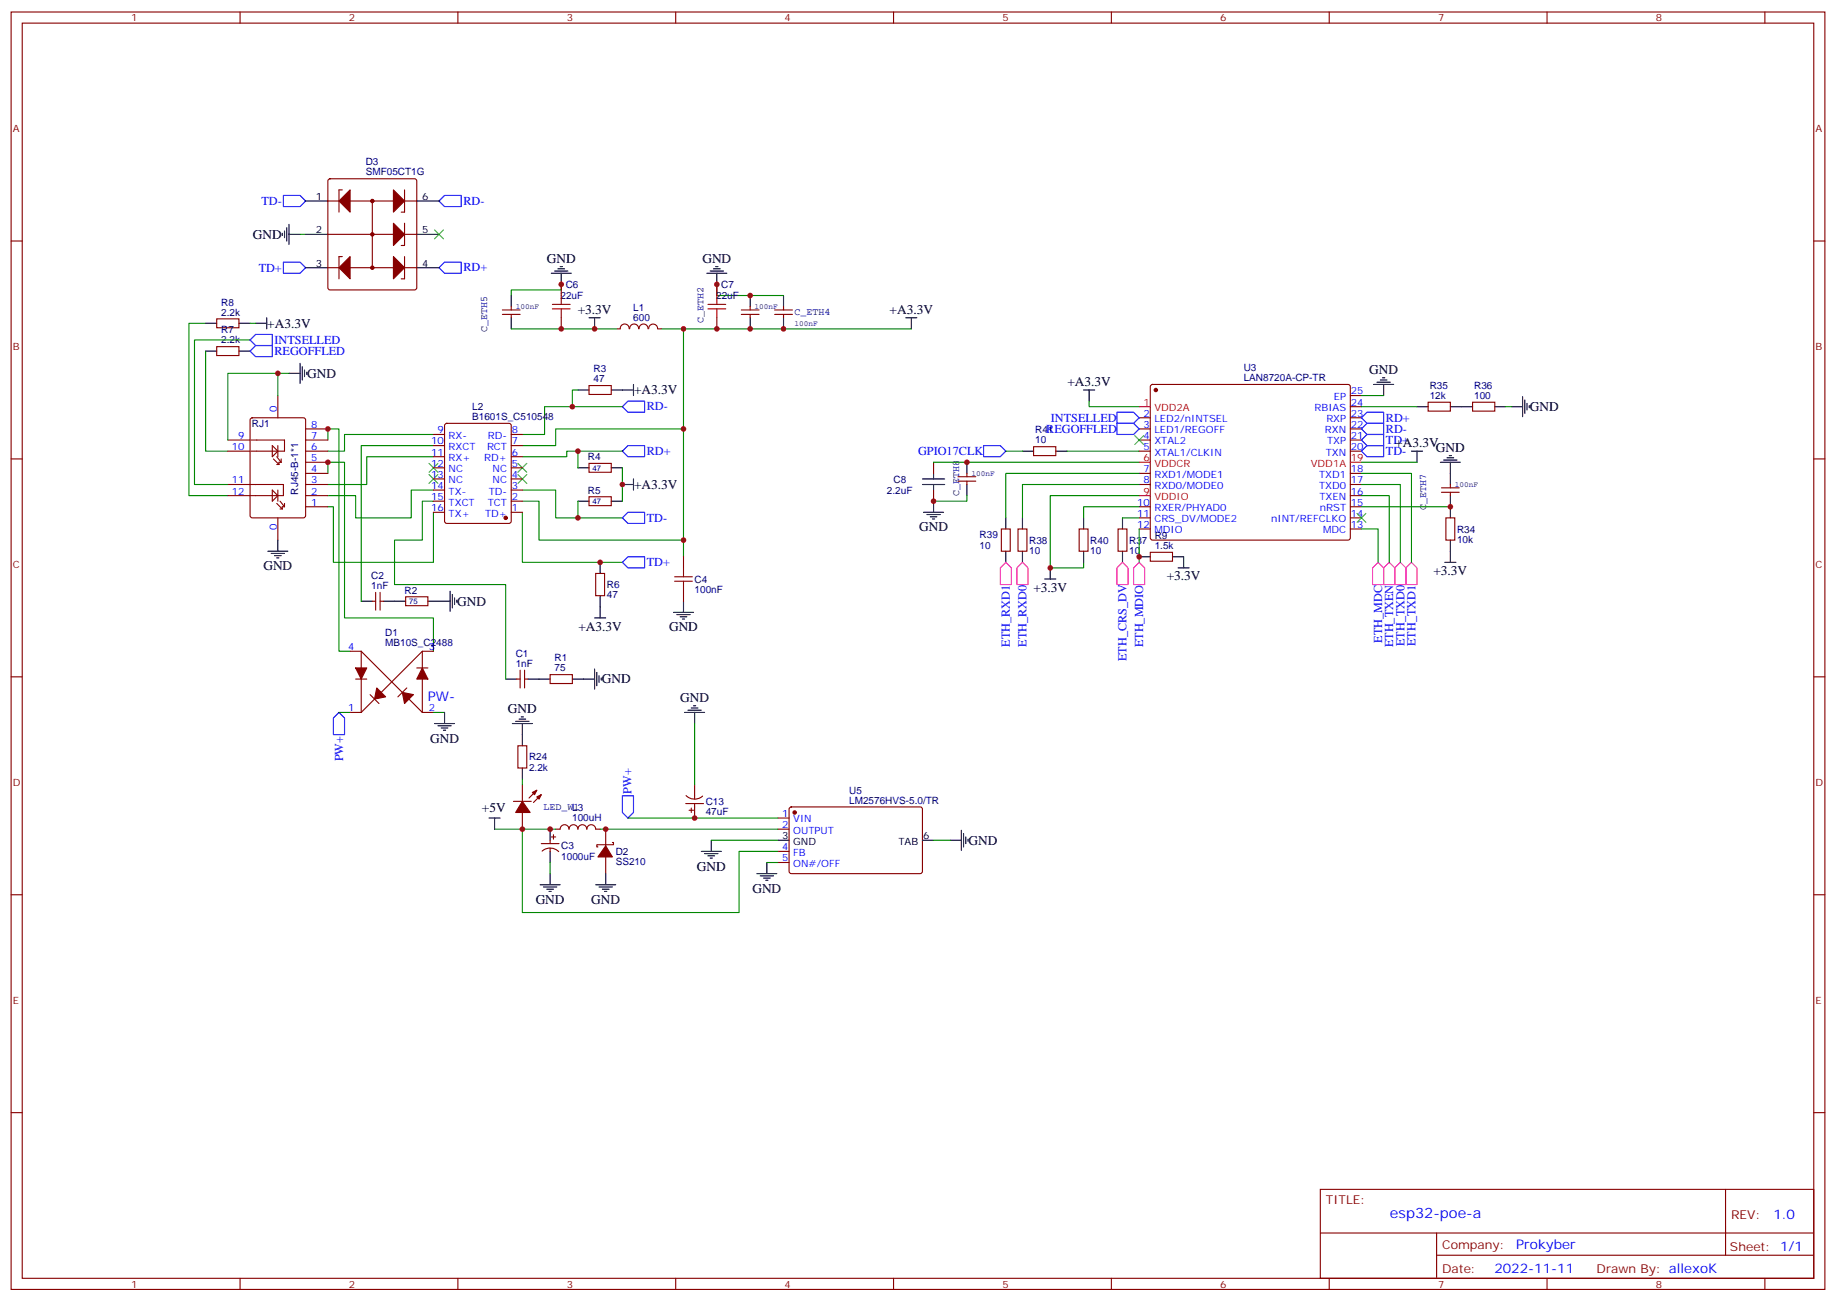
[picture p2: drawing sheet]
<svg xmlns="http://www.w3.org/2000/svg" width="583mm" height="413mm" viewBox="0 0 583 413" stroke-linecap="round" stroke-linejoin="round" font-family="sans-serif">
<g fill="none" stroke="#870000" stroke-width=".35">
<path d="M3.5 3.8h575.8v405.4h-575.8zM7.1 7.3h568.6v398.3h-568.6zM76.2 3.8v3.5M145.3 3.8v3.5M214.5 3.8v3.5M283.6 3.8v3.5M352.8 3.8v3.5M421.9 3.8v3.5M491.1 3.8v3.5M560.2 3.8v3.5M3.5 76.5h3.6M575.7 76.5h3.6"/>
<path d="M245.9 98.4h5.6M245.9 99.8h5.6M248.7 97.3v1.1M248.7 99.8v1M68.8 101.2h7v2.8h-7zM68.8 110h7v2.8h-7zM3.5 145.6h3.6M575.7 145.6h3.6M3.5 214.8h3.6M575.7 214.8h3.6M3.5 283.9h3.6M575.7 283.9h3.6"/>
<path d="M3.5 353.1h3.6M575.7 353.1h3.6M419.1 377.4h156.6v28.2h-156.6zM547.7 377.4v20.9M419.1 391.2h156.5M456 398.3h119.6M456 391.2v14.2M76.2 405.6v3.6M145.3 405.6v3.6M214.5 405.6v3.6M283.6 405.6v3.6M352.8 405.6v3.6"/>
<path d="M421.9 405.6v3.6M491.1 405.6v3.6M560.2 405.6v3.6"/>
</g>
<path d="M95.2 74.4h1.8M65.3 102.6h-5.3v54.7h12.3M65.3 111.4v31.8h7M209.9 104.4h79.4" fill="none" stroke="#008700" stroke-width=".35"/>
<g fill="none" stroke="#000" stroke-width=".35">
<path d="M89.6 74v.7M90.3 73.3v2.1M91 72.2v4.3M91.7 74.4h3.5M91.7 71.2v6.3M248.7 93.8v3.5M65.3 102.6h3.5M65.3 111.4h3.5M75.8 102.6h3.6M75.8 111.4h3.6M91.7 118.5h3.5M95.2 115.3v6.3"/>
<path d="M96 116.3v4.3M96.7 117.4v2.1M97.4 118.1v.7M248.7 100.8v3.6"/>
</g>
<path d="M90 62h5.2l1.8 1.8-1.8 1.7h-5.2zM141.1 62h5.3v3.5h-5.3l-1.8-1.7zM90 83.2h5.2l1.8 1.7-1.8 1.8h-5.2zM139.3 84.9l1.8-1.7h5.3v3.5h-5.3z" fill="none" stroke="#00f" stroke-width=".35"/>
<path d="M104.3 56.9l.5-.2h26.8l.5 .2 .2 .5v33.9l-.2 .5-.5 .2h-26.8l-.5-.2-.2-.5v-33.9z" fill="#fff" stroke="#870000" stroke-width=".35"/>
<g fill="none" stroke="#000" stroke-width=".35">
<path d="M97 63.8h7.1M97 74.4h7.1M132.3 63.8h7M132.3 74.4h7M97 84.9h7.1M132.3 84.9h7M162.3 93.8v3.5M175 86.7h6.3M176 86h4.3M177.1 85.3h2.1M177.8 84.6h.7M178.2 86.7v3.5"/>
<path d="M224.4 86.7h6.3M225.4 86h4.3M226.5 85.3h2.1M227.2 84.6h.7M227.5 86.7v3.5M238.1 93.8v3.5M81.1 102.6h3.6M84.7 100.8v3.6M162.3 100.8v3.6M187 100.8h3.5M188.7 100.8v3.6M238.1 100.8v3.6"/>
<path d="M287.5 100.8h3.5M289.3 100.8v3.6M438.9 119.9h.7M183.4 123.8h3.6M194 123.8h7.1M201.1 122v3.5M344 123.8h3.5M345.7 123.8v3.5M436 122h6.4M437.1 121.3h4.2M438.1 120.6h2.2M439.2 122v3.5"/>
<path d="M449.8 129h3.5M460.4 129h7M474.5 129h3.5M479.8 129h3.5M483.3 125.9v6.3M484 126.9v4.3M484.7 128v2.1M485.4 128.7v.7M183.4 159h3.6M183.4 148.4h3.6M194 159h3.6M194 148.4h3.6"/>
<path d="M197.6 153.7h3.5M201.1 152v3.5M292.8 153.7h7.1M292.8 152h7.1M296.3 150.2v1.8M296.3 153.7v1.8M296.3 159v3.6M306.9 146.7v3.5M306.9 153.7v3.6M324.6 143.2h3.5M335.1 143.2h3.6M448 143.2h3.6"/>
<path d="M449.8 143.2v3.5M457.2 146.7h6.3M458.3 146h4.2M459.3 145.3h2.1M460 144.6h.7M460.4 146.7v7M460.4 157.3v7M85 174.9h6.4M86.1 175.6h4.2M87.1 176.3h2.2M87.8 177h.7M88.2 171.4v3.5"/>
<path d="M190.5 178.4v3.6M293.2 162.6h6.3M294.2 163.3h4.2M295.3 164h2.1M296 164.7h.7M319.3 164.3v3.6M319.3 174.9v3.5M324.6 164.3v3.6M324.6 174.9v3.5M344 164.3v3.6M344 174.9v3.5M356.3 164.3v3.6"/>
<path d="M356.3 174.9v3.5M361.6 176.7h3.5M372.2 176.7h3.5v3.5M458.6 178.4h3.5M460.4 171.4v7M114.7 190.8h3.5M121.7 190.8h7.1M135.8 190.8h7.1M142.9 187.6v6.4M143.6 188.7v4.2M144.3 189.7v2.1M145 190.4v.7"/>
<path d="M188.7 196.1h3.6M190.5 189v7.1M213.8 194.3h6.3M214.8 195h4.3M215.9 195.7h2.1M216.6 196.4h.7M217 190.8v3.5M331.6 183.7h3.5M333.4 180.2v3.5M373.9 180.2h3.6M160.5 215.5h3.5M167.6 215.5h7"/>
<path d="M181.7 215.5h7M188.7 212.3v6.4M189.4 213.4v4.2M190.1 214.4v2.1M190.9 215.1v.7M137.9 229.6h6.4M139 230.3h4.2M140.1 231h2.1M140.8 231.7h.7M141.1 226.1v3.5M162.6 229.6h6.4M163.7 228.9h4.2"/>
<path d="M164.7 228.2h2.2M165.5 227.5h.7M165.8 229.6v7M217.3 226.1h6.4M218.4 225.4h4.2M219.4 224.6h2.1M220.1 223.9h.7M220.5 226.1v3.5M155.2 259.6h3.5M157 259.6v3.5M165.8 243.7v3.5M174.6 263.1v3.5"/>
<path d="M174.6 270.2v3.5M174.6 277.2v3.5M192.3 277.2v3.5M222.6 270.2h6.4M223.7 270.9h4.2M224.7 271.6h2.1M225.4 272.3h.7M225.8 266.6v3.6M240.2 277.2h6.4M241.3 277.9h4.2M242.4 278.6h2.1M243.1 279.3h.7"/>
<path d="M243.4 273.7v3.5M246.9 266.6h3.6M292.8 266.6h3.5M301.6 266.6h3.6M305.2 263.5v6.3M305.9 264.5v4.2M306.6 265.6v2.1M307.3 266.3v.7M171.4 280.7h6.4M172.5 281.4h4.2M173.6 282.2h2.1M174.3 282.9h.7"/>
<path d="M189.1 280.7h6.3M190.1 281.4h4.3M191.2 282.2h2.1M191.9 282.9h.7"/>
</g>
<g fill="none" stroke="#870000" stroke-width=".35">
<path d="M104.1 63.8h28.2M104.1 74.4h28.2M108.7 60.3h-1.1v7M118.2 63.8v21.1M128.4 60.3v7h-1M128.4 70.8v7.1h-1M104.1 84.9h28.2M108.7 81.4h-1.1v7.1M128.4 81.4v7.1h-1M159.5 99.8h5.6M159.5 98.4h5.6M162.3 97.3v1.1"/>
<path d="M162.3 99.8v1M178.2 90.2v3.6M227.5 90.2v3.6M235.3 99.8h5.6M235.3 98.4h5.6M238.1 97.3v1.1M238.1 99.8v1M178.2 100.8v3.6M199.7 104.3a1.41 1.41 0 0 0-1.4-1.5 1.41 1.41 0 0 0-1.4 1.5l-1.1 .1M199.9 104.3a1.41 1.41 0 0 1 1.4-1.5 1.41 1.41 0 0 1 1.4 1.5M202.9 104.3a1.41 1.41 0 0 1 1.4-1.5 1.41 1.41 0 0 1 1.4 1.5M205.9 104.3a1.41 1.41 0 0 1 1.4-1.5 1.41 1.41 0 0 1 1.4 1.5"/>
<path d="M208.8 104.4h1.1M227.5 100.8v3.6M72.3 139.6h7.1M79.6 132.8l.5-.2h16.2l.7 .4v30.6l-.4 .7h-16.5l-.7-.4v-30.6zM79.7 139.6h10.6v3.6h-10.6M88.2 125.5v7.1M97 139.6h7.1M97 136.1h7.1M137.6 137.9h3.5M141.3 134.5l.5-.2h19.8l.6 .5 .1 30.6-.5 .6-20 .1-.6-.5-.1-30.6zM162.3 137.9h3.5M187 122.3h7v2.9h-7z"/>
<path d="M361.6 139.6h3.5M361.6 136.1h3.5M361.6 132.6h3.5M365.4 122.2l.4-.2h62.1l.5 .2 .2 .5v48l-.2 .5-.5 .2h-62.1l-.5-.3-.2-.4v-48zM428.6 139.6h3.6M428.6 136.1h3.6M428.6 132.6h3.6M428.6 129h3.6M428.6 125.5h3.6M453.3 127.6h7.1v2.9h-7.1zM467.4 127.6h7.1v2.9h-7.1zM72.3 143.2h7.1"/>
<path d="M72.3 153.7h17.7v3.6h-17.7M86.4 141.4l1.8 1.8-1.8 1.7zM86.4 155.5l1.8 1.8-1.8 1.7zM86.8 145.6l1.7 1.8M87.8 144.9l1.5 1.8M87.8 147.4h.7M87.8 159.7l1.8 1.8M88.2 141.4v3.5M88.2 155.5v3.5M88.9 159l1.4 1.8M89.3 146.7h-.8v.7M89.3 145.6v1.1"/>
<path d="M90.3 159.7v1.1M97 143.2h7.1M97 153.7h7.1M97 157.3h7.1M97 146.7h7.1M97 150.2h7.1M137.6 159h3.5M137.6 155.5h3.5M137.6 152h3.5M137.6 148.4h3.5M137.6 144.9h3.5M137.6 141.4h3.5"/>
<path d="M162.3 159h3.5M162.3 155.5h3.5M162.3 152h3.5M162.3 148.4h3.5M162.3 144.9h3.5M162.3 141.4h3.5M187 157.6h7v2.8h-7zM187 147h7v2.9h-7zM296.3 146.7v3.5M296.3 155.5v3.5M304.1 152.7h5.6M304.1 151.3h5.6"/>
<path d="M306.9 150.2v1.1M306.9 152.7v1M328.1 141.7h7v2.9h-7zM361.6 143.2h3.5M361.6 153.7h3.5M361.6 150.2h3.5M428.6 143.2h3.6M428.6 153.7h3.6M428.6 157.3h3.6M428.6 150.2h3.6M457.6 156.2h5.6M457.6 154.8h5.6"/>
<path d="M460.4 153.7v1.1M460.4 156.2v1.1M88.2 164.3v7.1M88.9 161.5h.7M90.3 160.8h-.7v.7M97 160.8h7.1M137.6 162.6h3.5M162.3 162.6h3.5M217 176.7v3.5M317.9 167.9h2.8v7h-2.8zM323.1 167.9h2.9v7h-2.9zM342.5 167.9h2.9v7h-2.9z"/>
<path d="M354.9 167.9h2.8v7h-2.8zM361.6 160.8h3.5M361.6 164.3h3.5M361.6 167.9h3.5M365.1 175.3h7.1v2.8h-7.1zM428.6 160.8h3.6M428.6 164.3h3.6M428.6 167.9h3.6M459 164.3h2.8v7.1h-2.8zM118.2 190.8h1M119.2 188v5.6M120.6 188v5.6"/>
<path d="M120.6 190.8h1.1M128.8 189.4h7v2.8h-7zM189.1 182h2.8v7h-2.8zM217 187.3v3.5M111.1 206.7h3.6M112.9 215.5h3.5M114.7 206.7l19.4 19.4M114.7 206.7v19.4M129.1 218.3l-2.8 2.8M132.3 211.9h3.5M134.1 206.7h3.5M134.1 206.7v19.4"/>
<path d="M134.1 206.7l-19.4 19.4M164 215.5h1.1M165.1 212.7v5.6M166.5 212.7v5.6M166.5 215.5h1.1M174.6 214.1h7.1v2.8h-7.1zM111.1 226.1h3.6M117.5 220.4l2.8 2.8M134.1 226.1h3.5M164.4 236.6h2.8v7.1h-2.8zM163 254.3h5.6M165.8 249v5.3"/>
<path d="M165.8 257.8v5.3M170.4 250.8l-2.5 2.4M171.8 252.2l-2.5 2.4M217.7 255h5.6M217.8 252.4a3.8 3.8 0 0 0 5.2 .2M218.7 257.1h1.4M219.4 256.4v1.4M220.5 249v4.6M220.5 255v4.6M246.9 259.6h3.6M250.7 256.3l.5-.3 41.2 .1 .4 .7-.1 20-.6 .4-41.2-.1-.4-.6v-19.7zM171.8 267.7h5.6"/>
<path d="M172.1 270.1a3.8 3.8 0 0 1 5.2 .1M174.6 266.6v1.1M174.6 269.1v1.1M175 265.6h1.4M175.7 264.9v1.4M176.4 263.1h1.4a1.41 1.41 0 0 1 1.4-1.4 1.41 1.41 0 0 1 1.4 1.4M180.6 263.1a1.41 1.41 0 0 1 1.4-1.4 1.41 1.41 0 0 1 1.4 1.4M183.4 263.1a1.41 1.41 0 0 1 1.5-1.4 1.41 1.41 0 0 1 1.4 1.4M186.3 263.1a1.41 1.41 0 0 1 1.4-1.4 1.41 1.41 0 0 1 1.4 1.4M189.1 263.1h1.4M192.3 263.1v5.3M192.3 271.9v5.3"/>
<path d="M194.4 267.3h.3v.7h-5.3v.7h.4M246.9 263.1h3.6M246.9 270.2h3.6M246.9 273.7h3.6"/>
<circle cx="118.2" cy="63.8" r=".35"/>
<circle cx="118.2" cy="74.4" r=".35"/>
<circle cx="118.2" cy="84.9" r=".35"/>
</g>
<g fill="#870000" stroke="#870000" stroke-width=".35">
<path d="M107.6 63.8l3.5-3.5v7z"/>
<path d="M124.9 60.3l3.5 3.5-3.5 3.5z"/>
<path d="M124.9 81.4l3.5 3.5-3.5 3.6z"/>
<path d="M107.6 84.9l3.5-3.5v7.1z"/>
<path d="M124.9 70.8l3.5 3.6-3.5 3.5z"/>
<path d="M127.7 219.7l3.5 .7-2.8 2.8z"/>
<path d="M119.6 218.3l2.8 2.8-3.5 .7z"/>
<path d="M134.1 211.9l1.7 3.6h-3.5z"/>
<path d="M112.9 211.9h3.5l-1.7 3.6z"/>
<path d="M192.3 268.4l2.1 3.5h-4.6z"/>
<path d="M169 251.5l1.4-.7-.7 1.4z"/>
<path d="M170.4 252.9l1.4-.7-.7 1.4z"/>
<path d="M165.8 254.3l2.5 3.5h-4.6z"/>
<circle cx="118.2" cy="63.8" r=".53"/>
<circle cx="118.2" cy="74.4" r=".53"/>
<circle cx="118.2" cy="84.9" r=".53"/>
<circle cx="366.9" cy="123.8" r=".53"/>
<circle cx="252.2" cy="257.8" r=".53"/>
<circle cx="160.5" cy="164.3" r=".53"/>
</g>
<g fill="none" stroke="#008700" stroke-width=".35">
<path d="M178.2 90.2v1.8h-15.9v1.8M227.5 90.2v3.6h21.2M79.4 107.9h-17.7v45.8h10.6M79.4 102.6h1.7M88.2 118.5v7M91.7 118.5h-19.4v21.1M162.3 104.4h33.5M217 104.4v31.7M104.1 139.6v-3.5h3.5v70.6h3.5M137.6 137.9h-28.2v5.3h-5.3M183.4 123.8h-1.7v5.2M197.6 129h-24.7v8.9h-7.1"/>
<path d="M345.7 127.3v1.7h15.9M432.2 125.5h7M432.2 129h17.6M478 129h1.8M104.1 150.2v-3.5h5.3v49.4h28.2v10.6M137.6 159h-3.5v12.4h-8.9v14.1h35.3v30M137.6 141.4h-22.9v49.4M137.6 144.9h-21.2v8.8h-12.3M137.6 155.5h-7.1v8.8h-17.6v-7h-8.8M165.8 155.5h10.6v8.8h21.2M165.8 159h5.3v12.4h45.9v5.3M165.8 144.9h14.1v-1.7h3.5v5.2"/>
<path d="M165.8 141.4h10.6v-5.3h40.6v35.3M183.4 159v5.3M183.4 143.2h14.2M197.6 148.4v10.6M296.3 146.7h65.3M306.9 157.3v1.7h-10.6M319.3 143.2h5.3M338.7 143.2h22.9M361.6 157.3h-28.2v22.9h10.6v-1.8M361.6 150.2h-42.3v14.1M361.6 153.7h-37v10.6M432.2 157.3h8.8v21.1"/>
<path d="M432.2 153.7h12.3v24.7M432.2 150.2h15.8v28.2M432.2 146.7h17.6M104.1 160.8h1.7v17.6h31.8v-15.8M165.8 162.6v15.8h31.8M356.3 164.3h5.3M361.6 160.8h-17.6v3.5M361.6 167.9v10.5M432.2 167.9h5.2v10.5M432.2 160.8h28.2M107.6 226.1h3.5M137.6 226.1h3.5"/>
<path d="M220.5 229.6v19.4M165.8 247.2v1.8M199.3 259.6h47.6M157 263.1h19.4M165.8 263.1v26.5h68.8v-19.4h12.3M174.6 273.7v3.5M190.5 263.1h56.4M225.8 266.6h21.1M243.4 273.7h3.5M296.3 266.6h5.3"/>
</g>
<path d="M175.3 98h5.7M175.3 96.6h5.7M178.2 93.8v2.8M178.2 98v2.8M224.7 98h5.7M224.7 96.6h5.7M227.5 93.8v2.8M227.5 98v2.8M214.1 184.4h5.7M214.1 183h5.7M217 180.2v2.8M217 184.4v2.9" fill="none" stroke="#a10000" stroke-width=".35"/>
<g fill="none" stroke="#00f" stroke-width=".35">
<path d="M81.1 109.6h5.3v3.6h-5.3l-1.7-1.8zM81.1 106.1h5.3v3.5h-5.3l-1.7-1.7zM197.6 129l1.7-1.7h5.3v3.5h-5.3zM354.5 134.3h5.3l1.8 1.8-1.8 1.8h-5.3zM354.5 130.8h5.3l1.8 1.8-1.8 1.7h-5.3zM432.2 139.6l1.7-1.7h5.3v3.5h-5.3zM432.2 136.1l1.7-1.8h5.3v3.6h-5.3zM432.2 132.6l1.7-1.8h5.3v3.5h-5.3zM199.3 141.4h5.3v3.5h-5.3l-1.7-1.7zM312.2 141.4h5.3l1.8 1.8-1.8 1.7h-5.3zM432.2 143.2l1.7-1.8h5.3v3.5h-5.3zM197.6 178.4l1.7-1.7h5.3v3.5h-5.3z"/>
<path d="M199.3 162.6h5.3v3.5h-5.3l-1.7-1.8zM107.6 226.1l1.8 1.7v5.3h-3.6v-5.3zM197.6 252.5h3.5v5.3l-1.8 1.8-1.7-1.8z"/>
</g>
<path d="M361.6 129h3.5M361.6 146.7h3.5M361.6 157.3h3.5M428.6 146.7h3.6" fill="none" stroke="#f00" stroke-width=".35"/>
<path d="M319.3 178.4l1.7 1.8v5.3h-3.5v-5.3zM324.6 178.4l1.7 1.8v5.3h-3.5v-5.3zM356.3 178.4l1.8 1.8v5.3h-3.6v-5.3zM361.6 178.4l1.8 1.8v5.3h-3.6v-5.3zM437.4 178.4l1.8 1.8v5.3h-3.5v-5.3zM441 178.4l1.7 1.8v5.3h-3.5v-5.3zM444.5 178.4l1.8 1.8v5.3h-3.6v-5.3zM448 178.4l1.8 1.8v5.3h-3.5v-5.3z" fill="none" stroke="#f0f" stroke-width=".35"/>
<g fill="none" stroke="#3c3" stroke-width=".35">
<path d="M137.9 73l2.9 2.8M140.8 73l-2.9 2.8M360.2 138.2l2.8 2.8M363 138.2l-2.8 2.8M136.2 147l2.8 2.9M136.2 150.6l2.8 2.8M139 147l-2.8 2.9M139 150.6l-2.8 2.8M164.4 150.6l2.8 2.8M164.4 147l2.8 2.9M167.2 150.6l-2.8 2.8M167.2 147l-2.8 2.9"/>
<path d="M430.7 162.9l2.9 2.8M433.6 162.9l-2.9 2.8"/>
</g>
<g fill="#c00">
<circle cx="178.2" cy="104.4" r=".88"/>
<circle cx="178.2" cy="90.2" r=".88"/>
<circle cx="227.5" cy="104.4" r=".88"/>
<circle cx="190.5" cy="178.4" r=".88"/>
<circle cx="227.5" cy="90.2" r=".88"/>
<circle cx="188.7" cy="104.4" r=".88"/>
<circle cx="104.1" cy="146.7" r=".88"/>
<circle cx="104.1" cy="136.1" r=".88"/>
<circle cx="460.4" cy="160.8" r=".88"/>
<circle cx="183.4" cy="164.3" r=".88"/>
<circle cx="183.4" cy="143.2" r=".88"/>
<circle cx="181.7" cy="129" r=".88"/>
<circle cx="238.1" cy="93.8" r=".88"/>
<circle cx="296.3" cy="159" r=".88"/>
<circle cx="306.9" cy="146.7" r=".88"/>
<circle cx="333.4" cy="180.2" r=".88"/>
<circle cx="248.7" cy="104.4" r=".88"/>
<circle cx="238.1" cy="104.4" r=".88"/>
<circle cx="361.6" cy="176.7" r=".88"/>
<circle cx="174.6" cy="263.1" r=".88"/>
<circle cx="165.8" cy="263.1" r=".88"/>
<circle cx="88.2" cy="118.5" r=".88"/>
<circle cx="217" cy="171.4" r=".88"/>
<circle cx="217" cy="104.4" r=".88"/>
<circle cx="217" cy="136.1" r=".88"/>
<circle cx="197.6" cy="153.7" r=".88"/>
<circle cx="192.3" cy="263.1" r=".88"/>
<circle cx="220.5" cy="259.6" r=".88"/>
</g>
<text font-size="4.6" fill="#00f" x="441.2" y="386.4">esp32-poe-a</text>
<g font-size="4.2">
<text x="80.3" y="75.8">GND</text>
<text x="173.6" y="83.4">GND</text>
<text x="223" y="83.4">GND</text>
<text x="183.4" y="99.7">+3.3V</text>
<text x="282.4" y="99.6">+A3.3V</text>
<text x="84.8" y="104">+A3.3V</text>
<text x="97.5" y="119.8">GND</text>
<text x="434.6" y="118.6">GND</text>
<text x="201.3" y="125.2">+A3.3V</text>
<text x="338.8" y="122.5">+A3.3V</text>
<text x="485.6" y="130.5">GND</text>
<text x="442.9" y="142">+A3.3V</text>
<text x="455.8" y="143.3">GND</text>
<text x="201.3" y="155.2">+A3.3V</text>
<text x="291.7" y="168.6">GND</text>
<text x="83.6" y="181">GND</text>
<text x="370.3" y="184.2">+3.3V</text>
<text x="455" y="182.4">+3.3V</text>
<text x="328" y="187.7">+3.3V</text>
<text x="145.2" y="192.2">GND</text>
<text x="183.6" y="200.1">+A3.3V</text>
<text x="212.4" y="200.4">GND</text>
<text x="191" y="216.9">GND</text>
<text x="161.2" y="226.3">GND</text>
<text x="215.9" y="222.7">GND</text>
<text x="136.5" y="235.7">GND</text>
<text x="153" y="257.8">+5V</text>
<text x="307.4" y="268.1">GND</text>
<text x="221.2" y="276.3">GND</text>
<text x="170" y="286.8">GND</text>
<text x="187.7" y="286.8">GND</text>
<text x="238.8" y="283.3">GND</text>
</g>
<g font-size="4.2" fill="#00f">
<text x="135.8" y="222.5">PW-</text>
<text x="562.9" y="386.7">1.0</text>
<text x="481.3" y="396.2">Prokyber</text>
<text x="474.4" y="404">2022-11-11</text>
</g>
<g font-size="3.9" fill="#00f">
<text x="83" y="65.1">TD-</text>
<text x="147.1" y="65">RD-</text>
<text x="82.1" y="86.3">TD+</text>
<text x="147.1" y="86.1">RD+</text>
<text x="87.1" y="112.6">REGOFFLED</text>
<text x="87.1" y="109.1">INTSELLED</text>
<text x="205.3" y="130.2">RD-</text>
<text x="332.1" y="137.4">REGOFFLED</text>
<text x="333.6" y="133.9">INTSELLED</text>
<text x="439.9" y="137.3">RD-</text>
<text x="439.9" y="133.8">RD+</text>
<text x="439.9" y="140.8">TD+</text>
<text x="205.3" y="144.3">RD+</text>
<text x="291.4" y="144.5">GPIO17CLK</text>
<text x="439.9" y="144.3">TD-</text>
<text x="205.3" y="165.5">TD-</text>
<text x="205.3" y="179.6">TD+</text>
<text x="438.7" y="204" transform="rotate(-90 438.7 204)">ETH_MDC</text>
<text x="320.5" y="205.2" transform="rotate(-90 320.5 205.2)">ETH_RXD1</text>
<text x="325.8" y="205.2" transform="rotate(-90 325.8 205.2)">ETH_RXD0</text>
<text x="357.6" y="209.8" transform="rotate(-90 357.6 209.8)">ETH_CRS_DV</text>
<text x="362.9" y="205.4" transform="rotate(-90 362.9 205.4)">ETH_MDIO</text>
<text x="442.3" y="205.4" transform="rotate(-90 442.3 205.4)">ETH_TXEN</text>
<text x="445.8" y="205" transform="rotate(-90 445.8 205)">ETH_TXD0</text>
<text x="449.3" y="205" transform="rotate(-90 449.3 205)">ETH_TXD1</text>
<text x="109" y="241.6" transform="rotate(-90 109 241.6)">PW+</text>
<text x="200.4" y="251.8" transform="rotate(-90 200.4 251.8)">PW+</text>
</g>
<g font-size="3.9" fill="#800">
<text x="420.9" y="382">TITLE:</text>
<text x="549.5" y="386.7">REV:</text>
<text x="457.8" y="396.2">Company:</text>
<text x="549.1" y="396.8">Sheet: 1/1</text>
<text x="457.8" y="403.9">Date:</text>
<text x="506.8" y="403.9">Drawn By: allexoK</text>
</g>
<g font-size="3.2" fill="#800">
<text x="41.6" y="6.8">1</text>
<text x="110.8" y="6.8">2</text>
<text x="179.9" y="6.8">3</text>
<text x="249.1" y="6.8">4</text>
<text x="318.2" y="6.8">5</text>
<text x="387.3" y="6.8">6</text>
<text x="456.5" y="6.8">7</text>
<text x="525.6" y="6.8">8</text>
<text x="4.1" y="41.9">A</text>
<text x="576.3" y="41.9">A</text>
<text x="4.1" y="111.1">B</text>
<text x="576.3" y="111.1">B</text>
<text x="4.1" y="180.2">C</text>
<text x="576.3" y="180.2">C</text>
<text x="4.1" y="249.3">D</text>
<text x="576.3" y="249.3">D</text>
<text x="4.1" y="318.5">E</text>
<text x="576.3" y="318.5">E</text>
<text x="41.6" y="408.6">1</text>
<text x="110.8" y="408.6">2</text>
<text x="179.9" y="408.6">3</text>
<text x="249.1" y="408.6">4</text>
<text x="318.2" y="408.6">5</text>
<text x="387.3" y="408.6">6</text>
<text x="456.5" y="408.6">7</text>
<text x="525.6" y="408.6">8</text>
</g>
<g font-size="3.2" fill="#000080">
<text x="116.1" y="52.5">D3</text>
<text x="116.1" y="55.7">SMF05CT1G</text>
<text x="177.9" y="94.9">22uF</text>
<text x="179.6" y="91.4">C6</text>
<text x="227.3" y="94.9">22uF</text>
<text x="229" y="91.4">C7</text>
<text x="70.2" y="100.1">2.2k</text>
<text x="70.2" y="96.9">R8</text>
<text x="201" y="101.8">600</text>
<text x="201" y="98.5">L1</text>
<text x="252.2" y="100.1">C_ETH4</text>
<text x="70.2" y="105.8">R7</text>
<text x="154.6" y="105.4" transform="rotate(-90 154.6 105.4)">C_ETH5</text>
<text x="223.3" y="102.3" transform="rotate(-90 223.3 102.3)">C_ETH2</text>
<text x="70.2" y="108.9">2.2k</text>
<text x="188.4" y="118.1">R3</text>
<text x="394.8" y="117.8">U3</text>
<text x="188.4" y="121.3">47</text>
<text x="394.8" y="120.9">LAN8720A-CP-TR</text>
<text x="453.8" y="123.3">R35</text>
<text x="467.9" y="123.4">R36</text>
<text x="149.9" y="130">L2</text>
<text x="453.8" y="126.6">12k</text>
<text x="467.9" y="126.6">100</text>
<text x="80" y="135.5">RJ1</text>
<text x="149.9" y="133.3">B1601S_C510548</text>
<text x="328.6" y="137.5">R41</text>
<text x="328.6" y="140.7">10</text>
<text x="186.6" y="146.1">R4</text>
<text x="283.6" y="153.1">C8</text>
<text x="94.6" y="157" transform="rotate(-90 94.6 157)">RJ45-B-1*1</text>
<text x="186.6" y="156.6">R5</text>
<text x="281.5" y="156.7">2.2uF</text>
<text x="304.5" y="157.5" transform="rotate(-90 304.5 157.5)">C_ETH8</text>
<text x="452.7" y="161.9" transform="rotate(-90 452.7 161.9)">C_ETH7</text>
<text x="311" y="170.8">R39</text>
<text x="326.7" y="172.5">R38</text>
<text x="346.1" y="172.5">R40</text>
<text x="358.4" y="172.5">R37</text>
<text x="366.5" y="170.9">R9</text>
<text x="462.5" y="172.2">10k</text>
<text x="462.5" y="169">R34</text>
<text x="310.9" y="174.3">10</text>
<text x="326.7" y="175.7">10</text>
<text x="346.1" y="175.7">10</text>
<text x="358.4" y="175.7">10</text>
<text x="366.5" y="174.2">1.5k</text>
<text x="117.8" y="183.7">C2</text>
<text x="220.5" y="184.9">C4</text>
<text x="117.8" y="186.9">1nF</text>
<text x="128.4" y="188.4">R2</text>
<text x="192.6" y="189.8">47</text>
<text x="192.6" y="186.6">R6</text>
<text x="220.5" y="188.1">100nF</text>
<text x="122.3" y="201.7">D1</text>
<text x="122.3" y="204.9">MB10S_C2488</text>
<text x="163.7" y="208.4">C1</text>
<text x="176.1" y="209.8">R1</text>
<text x="163.7" y="211.6">1nF</text>
<text x="176.1" y="213">75</text>
<text x="167.9" y="244.5">2.2k</text>
<text x="167.9" y="241.3">R24</text>
<text x="269.5" y="251.8">U5</text>
<text x="172.5" y="257.1">LED_W1</text>
<text x="181.6" y="257.4">L3</text>
<text x="224" y="255.5">C13</text>
<text x="269.5" y="255">LM2576HVS-5.0/TR</text>
<text x="181.6" y="260.6">100uH</text>
<text x="224" y="258.7">47uF</text>
<text x="178.2" y="269.5">C3</text>
<text x="178.2" y="272.8">1000uF</text>
<text x="195.4" y="274.5">SS210</text>
<text x="195.4" y="271.3">D2</text>
</g>
<g font-size="3.2">
<text x="100.3" y="63.4">1</text>
<text x="134.1" y="63.4">6</text>
<text x="100.3" y="74">2</text>
<text x="134.1" y="74">5</text>
<text x="100.3" y="84.6">3</text>
<text x="134.1" y="84.6">4</text>
<text x="248.3" y="266.3">3</text>
<text x="251.8" y="268">GND</text>
<text x="285.2" y="268">TAB</text>
<text x="293" y="266.3">6</text>
</g>
<g font-size="3.2" fill="#00f">
<text x="428.8" y="125.2">25</text>
<text x="87.8" y="130.8" transform="rotate(-90 87.8 130.8)">0</text>
<text x="417.3" y="130.5">RBIAS</text>
<text x="423.4" y="126.9">EP</text>
<text x="428.8" y="128.7">24</text>
<text x="98.8" y="135.7">8</text>
<text x="138.9" y="137.5">9</text>
<text x="162.5" y="137.5">8</text>
<text x="362.9" y="132.2">2</text>
<text x="362.9" y="135.7">3</text>
<text x="366.4" y="134">LED2/nINTSEL</text>
<text x="366.4" y="137.5">LED1/REGOFF</text>
<text x="420.6" y="137.5">RXN</text>
<text x="421" y="134">RXP</text>
<text x="428.8" y="135.7">22</text>
<text x="428.8" y="132.2">23</text>
<text x="73.6" y="142.8">10</text>
<text x="75.6" y="139.3">9</text>
<text x="98.8" y="142.8">6</text>
<text x="98.8" y="139.3">7</text>
<text x="136.9" y="141">10</text>
<text x="142.4" y="139.3">RX-</text>
<text x="142.4" y="142.8">RXCT</text>
<text x="154.6" y="142.8">RCT</text>
<text x="154.9" y="139.3">RD-</text>
<text x="162.5" y="141">7</text>
<text x="362.9" y="139.3">4</text>
<text x="362.9" y="142.8">5</text>
<text x="366.4" y="141">XTAL2</text>
<text x="421.3" y="141">TXP</text>
<text x="428.8" y="142.8">20</text>
<text x="428.8" y="139.3">21</text>
<text x="98.8" y="149.9">4</text>
<text x="98.8" y="146.3">5</text>
<text x="136.9" y="144.6">11</text>
<text x="136.9" y="148.1">12</text>
<text x="142.4" y="146.3">RX+</text>
<text x="142.4" y="149.9">NC</text>
<text x="153.7" y="146.3">RD+</text>
<text x="156.4" y="149.9">NC</text>
<text x="162.5" y="148.1">5</text>
<text x="162.5" y="144.6">6</text>
<text x="362.9" y="149.9">7</text>
<text x="366.4" y="144.6">XTAL1/CLKIN</text>
<text x="420.8" y="144.6">TXN</text>
<text x="428.8" y="149.9">18</text>
<text x="73.6" y="153.4">11</text>
<text x="98.8" y="153.4">3</text>
<text x="136.9" y="151.6">13</text>
<text x="136.9" y="155.2">14</text>
<text x="142.4" y="153.4">NC</text>
<text x="156.4" y="153.4">NC</text>
<text x="162.5" y="155.2">3</text>
<text x="162.5" y="151.6">4</text>
<text x="362.9" y="153.4">8</text>
<text x="366.4" y="151.6">RXD1/MODE1</text>
<text x="366.4" y="155.2">RXD0/MODE0</text>
<text x="418.7" y="155.2">TXD0</text>
<text x="418.7" y="151.6">TXD1</text>
<text x="428.8" y="153.4">17</text>
<text x="73.6" y="156.9">12</text>
<text x="98.8" y="160.4">1</text>
<text x="98.8" y="156.9">2</text>
<text x="136.9" y="158.7">15</text>
<text x="142.4" y="156.9">TX-</text>
<text x="142.4" y="160.4">TXCT</text>
<text x="154.8" y="160.4">TCT</text>
<text x="155.1" y="156.9">TD-</text>
<text x="162.5" y="158.7">2</text>
<text x="360.9" y="160.4">10</text>
<text x="418.8" y="158.7">TXEN</text>
<text x="428.8" y="160.4">15</text>
<text x="428.8" y="156.9">16</text>
<text x="136.9" y="162.2">16</text>
<text x="142.4" y="164">TX+</text>
<text x="154" y="164">TD+</text>
<text x="162.5" y="162.2">1</text>
<text x="360.9" y="164">11</text>
<text x="360.9" y="167.5">12</text>
<text x="366.4" y="162.2">RXER/PHYAD0</text>
<text x="366.4" y="165.7">CRS_DV/MODE2</text>
<text x="403.5" y="165.7">nINT/REFCLKO</text>
<text x="419" y="162.2">nRST</text>
<text x="428.8" y="167.5">13</text>
<text x="428.8" y="164">14</text>
<text x="87.8" y="168.1" transform="rotate(-90 87.8 168.1)">0</text>
<text x="366.4" y="169.3">MDIO</text>
<text x="420" y="169.3">MDC</text>
<text x="110.5" y="206.3">4</text>
<text x="136.2" y="206.3">3</text>
<text x="110.5" y="225.7">1</text>
<text x="136.2" y="225.7">2</text>
<text x="248.3" y="259.2">1</text>
<text x="248.3" y="262.7">2</text>
<text x="251.8" y="261">VIN</text>
<text x="248.3" y="269.8">4</text>
<text x="251.8" y="264.5">OUTPUT</text>
<text x="248.3" y="273.3">5</text>
<text x="251.8" y="271.6">FB</text>
<text x="251.8" y="275.1">ON#/OFF</text>
</g>
<g font-size="3.2" fill="#f00">
<text x="362.9" y="128.7">1</text>
<text x="366.4" y="130.5">VDD2A</text>
<text x="362.9" y="146.3">6</text>
<text x="366.4" y="148.1">VDDCR</text>
<text x="416.1" y="148.1">VDD1A</text>
<text x="428.8" y="146.3">19</text>
<text x="362.9" y="156.9">9</text>
<text x="366.4" y="158.7">VDDIO</text>
</g>
<g font-size="2.5" fill="#000080">
<text x="163.7" y="98">100nF</text>
<text x="239.5" y="98">100nF</text>
<text x="252.2" y="103.4">100nF</text>
<text x="188.1" y="149.4">47</text>
<text x="308.3" y="150.9">100nF</text>
<text x="461.8" y="154.4">100nF</text>
<text x="188.1" y="160">47</text>
<text x="129.9" y="191.7">75</text>
</g>
</svg>
